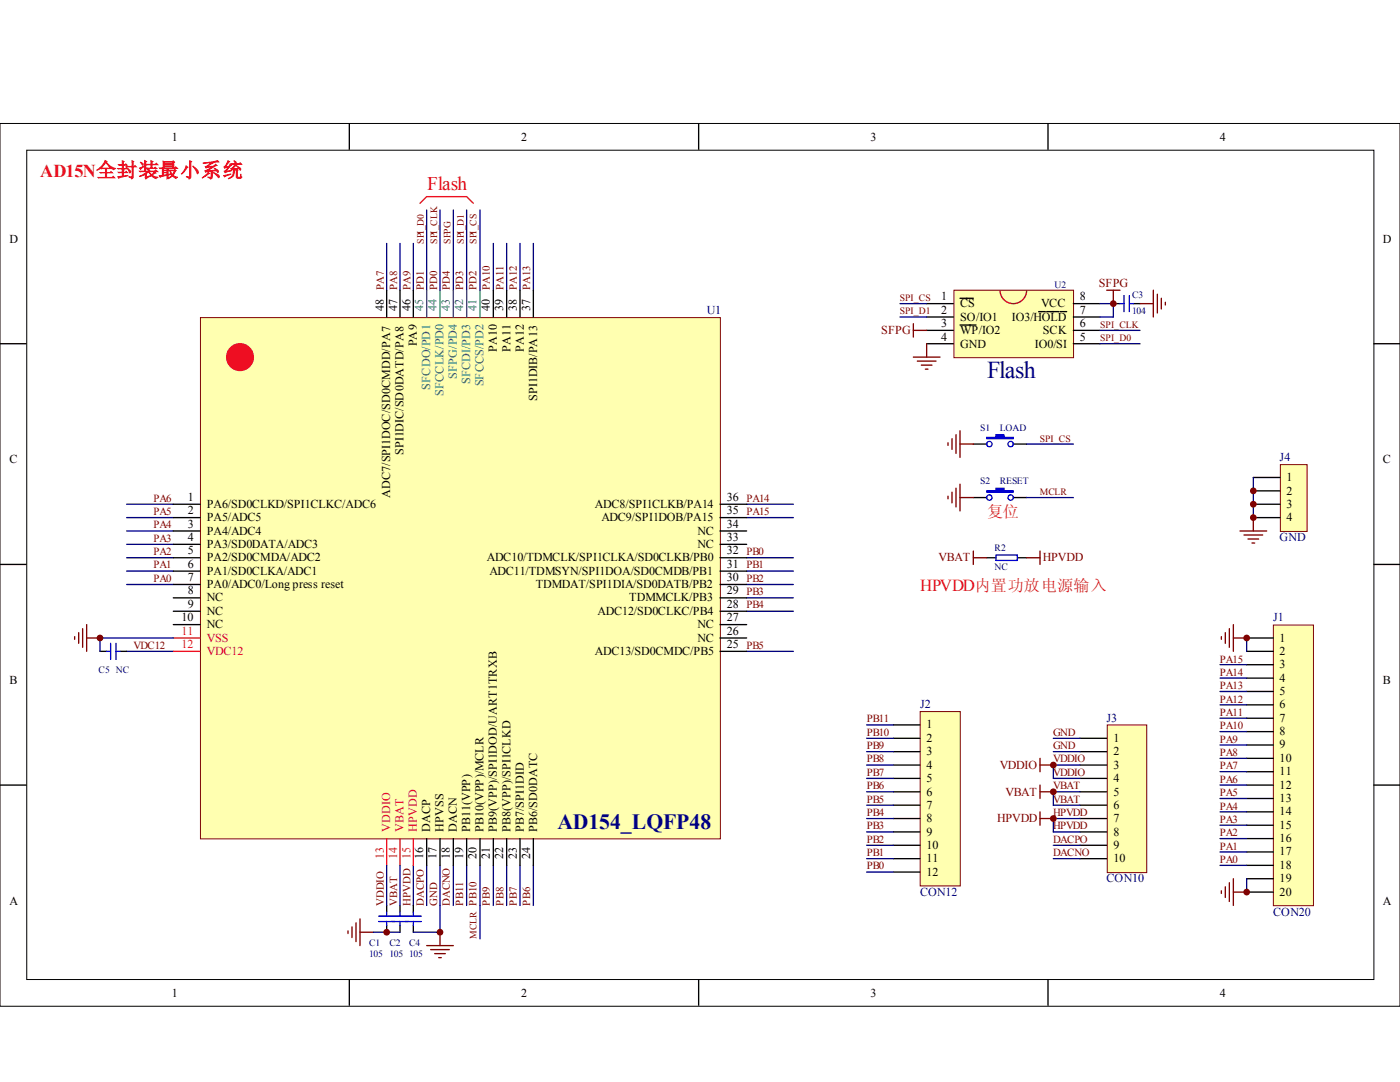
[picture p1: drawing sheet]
<svg xmlns="http://www.w3.org/2000/svg" width="279mm" height="216mm" viewBox="0 0 279 216" stroke-linecap="round" stroke-linejoin="round" font-family="sans-serif">
<path d="M0 24.6h279.4v176.2h-279.4zM5.3 30h268.9v165.5h-268.9z" fill="none" stroke="#000" stroke-width=".2"/>
<path d="M69.7 24.6v5.3M139.4 24.6v5.3M209.2 24.6v5.3M0 68.6h5.3M274.1 68.6h5.3M0 112.6h5.3M274.1 112.6h5.3M0 156.7h5.3M274.1 156.7h5.3M69.7 195.4v5.3M139.4 195.4v5.3M209.2 195.4v5.3" fill="none" stroke="#000" stroke-width=".27"/>
<path d="M85.2 41.9v16M87.8 41.9v16M90.5 41.9v16M93.1 41.9v16M95.8 41.9v16M93.1 172.7v8" fill="none" stroke="#000080" stroke-width=".27"/>
<path d="M190.5 58h23.7v13.4h-23.7z" fill="#ffffb0"/>
<path d="M190.4 57.9h23.8v13.5h-23.8z" fill="none" stroke="#800000" stroke-width=".2"/>
<g fill="none" stroke="#000" stroke-width=".27">
<path d="M191.6 59.5h2.6M184.9 60.6h5.4M184.9 63.3h5.4M184.9 65.9h5.4M184.9 68.6h5.4M191.6 64.9h3.2M207.3 62.2h1.3M208.9 62.2h2.4M211.5 62.2h1.4M214.2 60.6h5.3M214.2 63.3h5.3M214.2 65.9h5.3"/>
<path d="M214.2 68.6h5.3M222.2 60.6h1.3M226.2 60.6h1.3M194.2 88.6h2.7M194.2 99.3h2.7M202.2 88.6h2.7M202.2 99.3h2.7M77.2 180.7v1.3M77.2 184.7v1.3M79.8 180.7v1.3M79.8 184.7v1.3"/>
</g>
<path d="M199.6 57.9a2.66 2.66 0 0 0 2.6 2.7 2.66 2.66 0 0 0 2.7-2.7" fill="none" stroke="#bf0000" stroke-width=".27"/>
<g fill="none" stroke="#800000" stroke-width=".27">
<path d="M220.9 57.9h2.6M222.2 57.9v2.7M230.2 57.9v5.4M231 58.7v3.8M231.8 59.5v2.2M182.3 71.3h5.3M182.3 64.6v2.7M182.3 65.9h2.6M183.1 72.1h3.7M183.9 72.9h2.1M184.7 73.7h.5M184.9 68.6v2.7"/>
<path d="M227.5 60.6h2.7M232.6 60.3v.5M189.2 88.3v.6M190 87.5v2.2M190.8 86.7v3.8M191.6 85.9v5.4M191.6 88.6h2.6"/>
</g>
<path d="M179.6 60.6h5.3M179.6 63.3h5.3M219.5 65.9h8M219.5 68.6h8M219.5 60.6h2.7v2.7h-2.7M204.9 88.6h9.3M204.9 99.3h9.3" fill="none" stroke="#000080" stroke-width=".27"/>
<g fill="#00f" stroke="#00f" stroke-width=".27">
<path d="M196.9 87.3h1.9v-.6h1.6v.6h1.8v.2h-5.3z" fill-rule="evenodd"/>
<path d="M196.9 97.9h1.9v-.5h1.6v.5h1.8v.3h-5.3z" fill-rule="evenodd"/>
</g>
<g fill="none" stroke="#00f" stroke-width=".27">
<path d="M224.3 59v3.2M225.4 59v3.2M223.5 60.6h.8M225.4 60.6h.8M75.6 183.9h5.8M75.6 182.8h5.8M77.2 182v.8M77.2 183.9v.8M79.8 182v.8M79.8 183.9v.8"/>
<circle cx="197.4" cy="99.3" r=".54"/>
<circle cx="197.4" cy="88.6" r=".53"/>
<circle cx="201.7" cy="99.3" r=".54"/>
<circle cx="201.7" cy="88.6" r=".53"/>
</g>
<path d="M183.8 142.1h7.8v34.7h-7.8z" fill="#ffffb0"/>
<path d="M183.6 142h8v34.8h-8z" fill="none" stroke="#800000" stroke-width=".2"/>
<path d="M178.3 144.6h5.3M178.3 147.3h5.3M178.3 150h5.3M178.3 152.7h5.3M178.3 155.3h5.3M178.3 158h5.3M178.3 160.7h5.3M178.3 163.3h5.3M178.3 166h5.3M178.3 168.7h5.3M178.3 171.3h5.3M178.3 174h5.3" fill="none" stroke="#000" stroke-width=".27"/>
<path d="M221.1 144.8h7.8v29.3h-7.8z" fill="#ffffb0"/>
<path d="M221 144.7h7.9v29.4h-7.9z" fill="none" stroke="#800000" stroke-width=".2"/>
<path d="M215.5 147.3h5.4M215.5 150h5.4M215.5 152.7h5.4M215.5 155.3h5.4M215.5 158h5.4M215.5 160.7h5.4M215.5 163.3h5.4M215.5 166h5.4M215.5 168.7h5.4M215.5 171.3h5.4" fill="none" stroke="#000" stroke-width=".27"/>
<path d="M254.3 124.8h7.8v55.9h-7.8z" fill="#ffffb0"/>
<path d="M254.1 124.7h8v56h-8z" fill="none" stroke="#800000" stroke-width=".2"/>
<g fill="none" stroke="#000" stroke-width=".27">
<path d="M196.9 111.3h1.9M203 111.3h1.9M248.8 127.3h5.3M248.8 130h5.3M248.8 132.6h5.3M248.8 135.3h5.3M248.8 138h5.3M248.8 140.6h5.3M248.8 143.3h5.3M248.8 146h5.3M248.8 148.7h5.3M248.8 151.3h5.3"/>
<path d="M248.8 154h5.3M248.8 156.7h5.3M248.8 159.3h5.3M248.8 162h5.3M248.8 164.7h5.3M248.8 167.3h5.3M248.8 170h5.3M248.8 172.7h5.3M248.8 175.3h5.3M248.8 178h5.3"/>
</g>
<g fill="none" stroke="#000080" stroke-width=".27">
<path d="M243.5 132.6h5.3M243.5 135.3h5.3M243.5 138h5.3M210.2 147.3h5.3M210.2 150h5.3M215.5 152.7h-5.3v2.6h5.3M215.5 158h-5.3v2.7h5.3M243.5 140.6h5.3M243.5 143.3h5.3M243.5 146h5.3M243.5 148.7h5.3M243.5 151.3h5.3"/>
<path d="M243.5 154h5.3M210.2 168.7h5.3M210.2 171.3h5.3M215.5 163.3h-5.3v2.7h5.3M243.5 162h5.3M243.5 164.7h5.3M243.5 167.3h5.3M243.5 170h5.3M243.5 172.7h5.3"/>
</g>
<path d="M194.2 110v2.6M194.2 111.3h2.7M204.9 111.3h2.7M207.6 110v2.6M207.6 151.3v2.7M207.6 156.7v2.6M207.6 152.7h2.6M207.6 158h2.6M207.6 162v2.7M207.6 163.3h2.6" fill="none" stroke="#800000" stroke-width=".27"/>
<path d="M198.8 110.8h4.2v1h-4.2z" fill="none" stroke="#00f" stroke-width=".27"/>
<path d="M255.7 92.8h5.2v13.2h-5.2z" fill="#ffffb0"/>
<path d="M255.5 92.7h5.4v13.3h-5.4z" fill="none" stroke="#800000" stroke-width=".2"/>
<path d="M250.1 95.3h5.4M250.1 97.9h5.4M250.1 100.6h5.4M250.1 103.3h5.4M20 130h1.3M23.9 130h1.4M82.5 180.7v1.3M82.5 184.7v1.3" fill="none" stroke="#000" stroke-width=".27"/>
<g fill="none" stroke="#000080" stroke-width=".27">
<path d="M77.2 48.6v9.3M79.8 48.6v9.3M82.5 48.6v9.3M98.5 48.6v9.3M101.1 48.6v9.3M103.8 48.6v9.3M106.4 48.6v9.3M250.1 95.3v8M25.3 100.6h9.3M25.3 103.3h9.3M25.3 105.9h9.3M25.3 108.6h9.3"/>
<path d="M25.3 111.3h9.3M25.3 114h9.3M25.3 116.6h9.3M149 100.6h9.3M149 103.3h9.3M149 111.3h9.3M149 114h9.3M149 116.6h9.3M149 119.3h9.3M25.3 130h9.3M149 130h9.3M149 122h9.3"/>
<path d="M248.8 127.3v2.7M173 144.6h5.3M173 147.3h5.3M173 150h5.3M173 152.7h5.3M173 155.3h5.3M173 158h5.3M243.5 156.7h5.3M243.5 159.3h5.3M82.5 172.7v8M85.2 172.7v8M87.8 172.7v13.3h-5.3"/>
<path d="M90.5 172.7v8M95.8 172.7v14.6M98.5 172.7v8M101.1 172.7v8M103.8 172.7v8M106.4 172.7v8M173 160.7h5.3M173 163.3h5.3M173 166h5.3M173 168.7h5.3M173 171.3h5.3M173 174h5.3"/>
<path d="M248.8 175.3v2.7"/>
</g>
<g fill="none" stroke="#800000" stroke-width=".27">
<path d="M189.2 99v.5M190 98.2v2.1M190.8 97.4v3.7M191.6 96.6v5.3M191.6 99.3h2.6M247.5 105.9h5.3M248.3 106.8h3.7M249.1 107.6h2.1M249.9 108.4h.5M250.1 103.3v2.6M14.9 127v.6M15.7 126.2v2.2"/>
<path d="M16.5 125.4v3.8M17.3 127.3h2.7M17.3 124.6v5.4M243.7 127v.6M244.5 126.2v2.2M245.3 125.4v3.8M246.1 124.6v5.4M246.1 127.3h2.7M243.7 177.7v.6M244.5 176.9v2.2M245.3 176.1v3.8M246.1 175.3v5.4"/>
<path d="M246.1 178h2.7M85.2 188.7h5.3M85.9 189.5h3.8M86.7 190.3h2.2M87.5 191.1h.6M87.8 186v2.7"/>
</g>
<path d="M83.8 40.6l1.4-1.4h7.9l1.4 1.4" fill="none" stroke="#ee0e22" stroke-width=".27"/>
<path d="M21.3 130h.8M22.1 128.4v3.2M23.2 130h.7M23.2 128.4v3.2M80.9 183.9h3.2M80.9 182.8h3.2M82.5 182v.8M82.5 183.9v.8" fill="none" stroke="#00f" stroke-width=".27"/>
<path d="M40.1 63.5h103.7v103.9h-103.7z" fill="#ffffb0"/>
<path d="M40 63.4h103.8v104h-103.8z" fill="none" stroke="#800000" stroke-width=".2"/>
<g fill="none" stroke="#000" stroke-width=".27">
<path d="M77.2 57.9v5.4M79.8 57.9v5.4M82.5 57.9v5.4M98.5 57.9v5.4M101.1 57.9v5.4M103.8 57.9v5.4M106.4 57.9v5.4M34.6 116.6h5.3M34.6 114h5.3M34.6 111.3h5.3M34.6 108.6h5.3M34.6 105.9h5.3"/>
<path d="M34.6 103.3h5.3M34.6 100.6h5.3M34.6 119.3h5.3M143.7 116.6h5.3M143.7 114h5.3M143.7 111.3h5.3M143.7 108.6h5.3M143.7 105.9h5.3M143.7 103.3h5.3M143.7 100.6h5.3M143.7 119.3h5.3M34.6 122h5.3"/>
<path d="M34.6 124.6h5.3M143.7 122h5.3M143.7 130h5.3M143.7 124.6h5.3M143.7 127.3h5.3M85.2 167.3v5.4M87.8 167.3v5.4M90.5 167.3v5.4M93.1 167.3v5.4M95.8 167.3v5.4M98.5 167.3v5.4M101.1 167.3v5.4"/>
<path d="M103.8 167.3v5.4M106.4 167.3v5.4"/>
</g>
<path d="M85.2 57.9v5.4M87.8 57.9v5.4M90.5 57.9v5.4M93.1 57.9v5.4M95.8 57.9v5.4" fill="none" stroke="#008080" stroke-width=".27"/>
<path d="M34.6 130h5.3M34.6 127.3h5.3M77.2 167.3v5.4M79.8 167.3v5.4M82.5 167.3v5.4" fill="none" stroke="#ee0e22" stroke-width=".27"/>
<circle cx="47.9" cy="71.3" r="2.67" fill="#ee0e22" stroke="#ee0e22" stroke-width=".27"/>
<path d="M34.6 127.3h-14.6v2.7M77.2 172.7v8M79.8 172.7v8M74.5 186h5.3" fill="none" stroke="#000080" stroke-width=".27"/>
<path d="M69.5 185.7v.6M70.2 184.9v2.2M71 184.1v3.8M71.8 183.3v5.4M71.8 186h2.7" fill="none" stroke="#800000" stroke-width=".27"/>
<g fill="#800000" stroke="#800000" stroke-width=".27">
<circle cx="87.8" cy="186" r=".53"/>
<circle cx="20" cy="127.3" r=".53"/>
<circle cx="77.2" cy="186" r=".53"/>
<circle cx="222.2" cy="60.6" r=".54"/>
<circle cx="248.8" cy="127.3" r=".53"/>
<circle cx="248.8" cy="178" r=".53"/>
<circle cx="210.2" cy="152.7" r=".53"/>
<circle cx="210.2" cy="158" r=".54"/>
<circle cx="210.2" cy="163.3" r=".53"/>
<circle cx="250.1" cy="97.9" r=".54"/>
<circle cx="250.1" cy="100.6" r=".53"/>
<circle cx="250.1" cy="103.3" r=".53"/>
</g>
<text font-size="4.8" fill="#000080" x="197" y="75.4">Flash</text>
<text font-size="4.3" fill="#000080" x="111.2" y="165.4">AD154_LQFP48</text>
<text font-size="3.9" fill="#ee0e22" x="85.2" y="37.8">Flash</text>
<text font-size="3.6" fill="#ee0e22" x="8" y="35.3">AD15N全封装最小系统</text>
<text font-size="3.4" fill="#ee0e22" x="183.6" y="118">HPVDD内置功放电源输入</text>
<text font-size="3.2" fill="#ee0e22" x="197" y="103.2">复位</text>
<g font-size="2.4">
<text x="34.3" y="28.2">1</text>
<text x="104" y="28.2">2</text>
<text x="173.7" y="28.2">3</text>
<text x="243.4" y="28.2">4</text>
<text x="1.9" y="48.5">D</text>
<text x="276" y="48.5">D</text>
<text x="187.8" y="59.9">1</text>
<text x="215.5" y="59.9">8</text>
<text x="76.6" y="62" transform="rotate(-90 76.6 62)">48</text>
<text x="79.2" y="62" transform="rotate(-90 79.2 62)">47</text>
<text x="81.9" y="62" transform="rotate(-90 81.9 62)">46</text>
<text x="97.8" y="62" transform="rotate(-90 97.8 62)">40</text>
<text x="100.5" y="62" transform="rotate(-90 100.5 62)">39</text>
<text x="103.1" y="62" transform="rotate(-90 103.1 62)">38</text>
<text x="105.8" y="62" transform="rotate(-90 105.8 62)">37</text>
<text x="187.8" y="62.6">2</text>
<text x="187.8" y="65.3">3</text>
<text x="191.6" y="61.3">CS</text>
<text x="191.6" y="64">SO/IO1</text>
<text x="201.9" y="64">IO3/HOLD</text>
<text x="207.8" y="61.3">VCC</text>
<text x="215.5" y="65.3">6</text>
<text x="215.5" y="62.6">7</text>
<text x="83.2" y="69.1" transform="rotate(-90 83.2 69.1)">PA9</text>
<text x="99.2" y="70.2" transform="rotate(-90 99.2 70.2)">PA10</text>
<text x="101.8" y="70.2" transform="rotate(-90 101.8 70.2)">PA11</text>
<text x="104.5" y="70.2" transform="rotate(-90 104.5 70.2)">PA12</text>
<text x="187.8" y="67.9">4</text>
<text x="191.6" y="66.7">WP/IO2</text>
<text x="191.6" y="69.3">GND</text>
<text x="206.5" y="69.3">IO0/SI</text>
<text x="208.1" y="66.7">SCK</text>
<text x="215.5" y="67.9">5</text>
<text x="107.2" y="80" transform="rotate(-90 107.2 80)">SPI1DIB/PA13</text>
<text x="1.9" y="92.5">C</text>
<text x="80.5" y="90.8" transform="rotate(-90 80.5 90.8)">SPI1DIC/SD0DATD/PA8</text>
<text x="276" y="92.5">C</text>
<text x="37.5" y="100">1</text>
<text x="41.3" y="101.3">PA6/SD0CLKD/SPI1CLKC/ADC6</text>
<text x="77.8" y="99.3" transform="rotate(-90 77.8 99.3)">ADC7/SPI1DOC/SD0CMDD/PA7</text>
<text x="118.7" y="101.3">ADC8/SPI1CLKB/PA14</text>
<text x="145" y="100">36</text>
<text x="256.8" y="96">1</text>
<text x="256.8" y="98.7">2</text>
<text x="256.8" y="101.3">3</text>
<text x="37.5" y="108">4</text>
<text x="37.5" y="105.3">3</text>
<text x="37.5" y="102.6">2</text>
<text x="41.3" y="106.7">PA4/ADC4</text>
<text x="41.3" y="104">PA5/ADC5</text>
<text x="120" y="104">ADC9/SPI1DOB/PA15</text>
<text x="139.2" y="106.7">NC</text>
<text x="145" y="102.6">35</text>
<text x="145" y="108">33</text>
<text x="145" y="105.3">34</text>
<text x="256.8" y="104">4</text>
<text x="37.5" y="113.3">6</text>
<text x="37.5" y="110.6">5</text>
<text x="41.3" y="112">PA2/SD0CMDA/ADC2</text>
<text x="41.3" y="109.3">PA3/SD0DATA/ADC3</text>
<text x="97.1" y="112">ADC10/TDMCLK/SPI1CLKA/SD0CLKB/PB0</text>
<text x="139.2" y="109.3">NC</text>
<text x="145" y="110.6">32</text>
<text x="145" y="113.3">31</text>
<text x="37.5" y="116">7</text>
<text x="37.5" y="118.6">8</text>
<text x="41.3" y="117.4">PA0/ADC0/Long press reset</text>
<text x="41.3" y="114.7">PA1/SD0CLKA/ADC1</text>
<text x="97.7" y="114.7">ADC11/TDMSYN/SPI1DOA/SD0CMDB/PB1</text>
<text x="106.9" y="117.4">TDMDAT/SPI1DIA/SD0DATB/PB2</text>
<text x="145" y="116">30</text>
<text x="145" y="118.6">29</text>
<text x="36.2" y="124">10</text>
<text x="37.5" y="121.3">9</text>
<text x="41.3" y="120">NC</text>
<text x="41.3" y="122.7">NC</text>
<text x="41.3" y="125.4">NC</text>
<text x="119.2" y="122.7">ADC12/SD0CLKC/PB4</text>
<text x="125.6" y="120">TDMMCLK/PB3</text>
<text x="139.2" y="125.4">NC</text>
<text x="145" y="121.3">28</text>
<text x="145" y="124">27</text>
<text x="118.7" y="130.7">ADC13/SD0CMDC/PB5</text>
<text x="139.2" y="128">NC</text>
<text x="145" y="129.3">25</text>
<text x="145" y="126.6">26</text>
<text x="255.4" y="128">1</text>
<text x="255.4" y="130.7">2</text>
<text x="1.9" y="136.5">B</text>
<text x="255.4" y="133.4">3</text>
<text x="255.4" y="136">4</text>
<text x="276" y="136.5">B</text>
<text x="255.4" y="138.7">5</text>
<text x="255.4" y="141.4">6</text>
<text x="184.9" y="145.3">1</text>
<text x="184.9" y="148.1">2</text>
<text x="222.2" y="148.1">1</text>
<text x="255.4" y="144">7</text>
<text x="255.4" y="146.7">8</text>
<text x="255.4" y="149.4">9</text>
<text x="184.9" y="150.8">3</text>
<text x="184.9" y="153.4">4</text>
<text x="222.2" y="150.8">2</text>
<text x="222.2" y="153.4">3</text>
<text x="255.4" y="152">10</text>
<text x="255.4" y="154.7">11</text>
<text x="184.9" y="156.1">5</text>
<text x="184.9" y="158.8">6</text>
<text x="184.9" y="161.4">7</text>
<text x="222.2" y="156.1">4</text>
<text x="222.2" y="158.8">5</text>
<text x="222.2" y="161.4">6</text>
<text x="255.4" y="157.4">12</text>
<text x="255.4" y="160">13</text>
<text x="85.8" y="166" transform="rotate(-90 85.8 166)">DACP</text>
<text x="88.5" y="166" transform="rotate(-90 88.5 166)">HPVSS</text>
<text x="91.2" y="166" transform="rotate(-90 91.2 166)">DACN</text>
<text x="93.8" y="166" transform="rotate(-90 93.8 166)">PB11(VPP)</text>
<text x="96.5" y="166" transform="rotate(-90 96.5 166)">PB10(VPP)/MCLR</text>
<text x="99.2" y="166" transform="rotate(-90 99.2 166)">PB9(VPP)/SPI1DOD/UART1TRXB</text>
<text x="101.8" y="166" transform="rotate(-90 101.8 166)">PB8(VPP)/SPI1CLKD</text>
<text x="104.5" y="166" transform="rotate(-90 104.5 166)">PB7/SPI1DID</text>
<text x="107.2" y="166" transform="rotate(-90 107.2 166)">PB6/SD0DATC</text>
<text x="184.9" y="164.1">8</text>
<text x="184.9" y="166.8">9</text>
<text x="222.2" y="164.1">7</text>
<text x="222.2" y="166.8">8</text>
<text x="255.4" y="162.7">14</text>
<text x="255.4" y="165.4">15</text>
<text x="84.5" y="171.3" transform="rotate(-90 84.5 171.3)">16</text>
<text x="87.1" y="171.3" transform="rotate(-90 87.1 171.3)">17</text>
<text x="89.8" y="171.3" transform="rotate(-90 89.8 171.3)">18</text>
<text x="92.5" y="171.3" transform="rotate(-90 92.5 171.3)">19</text>
<text x="95.1" y="171.3" transform="rotate(-90 95.1 171.3)">20</text>
<text x="97.8" y="171.3" transform="rotate(-90 97.8 171.3)">21</text>
<text x="100.5" y="171.3" transform="rotate(-90 100.5 171.3)">22</text>
<text x="103.1" y="171.3" transform="rotate(-90 103.1 171.3)">23</text>
<text x="105.8" y="171.3" transform="rotate(-90 105.8 171.3)">24</text>
<text x="184.9" y="169.4">10</text>
<text x="184.9" y="172.1">11</text>
<text x="222.2" y="169.4">9</text>
<text x="222.2" y="172.1">10</text>
<text x="255.4" y="168">16</text>
<text x="255.4" y="170.7">17</text>
<text x="255.4" y="173.4">18</text>
<text x="184.9" y="174.8">12</text>
<text x="255.4" y="176">19</text>
<text x="255.4" y="178.7">20</text>
<text x="1.9" y="180.6">A</text>
<text x="276" y="180.6">A</text>
<text x="34.3" y="199">1</text>
<text x="104" y="199">2</text>
<text x="173.7" y="199">3</text>
<text x="243.4" y="199">4</text>
</g>
<g font-size="2.4" fill="#800000">
<text x="219.3" y="57.3">SFPG</text>
<text x="175.9" y="66.7">SFPG</text>
<text x="187.3" y="112">VBAT</text>
<text x="208.1" y="112">HPVDD</text>
<text x="199.5" y="153.4">VDDIO</text>
<text x="200.6" y="158.8">VBAT</text>
<text x="199" y="164.1">HPVDD</text>
</g>
<g font-size="2.4" fill="#008080">
<text x="84.5" y="62" transform="rotate(-90 84.5 62)">45</text>
<text x="87.1" y="62" transform="rotate(-90 87.1 62)">44</text>
<text x="89.8" y="62" transform="rotate(-90 89.8 62)">43</text>
<text x="92.5" y="62" transform="rotate(-90 92.5 62)">42</text>
<text x="95.1" y="62" transform="rotate(-90 95.1 62)">41</text>
<text x="85.8" y="77.7" transform="rotate(-90 85.8 77.7)">SFCDO/PD1</text>
<text x="91.2" y="75.6" transform="rotate(-90 91.2 75.6)">SFPG/PD4</text>
<text x="93.8" y="76.6" transform="rotate(-90 93.8 76.6)">SFCDI/PD3</text>
<text x="96.5" y="77.1" transform="rotate(-90 96.5 77.1)">SFCCS/PD2</text>
<text x="88.5" y="79" transform="rotate(-90 88.5 79)">SFCCLK/PD0</text>
</g>
<g font-size="2.4" fill="#000080">
<text x="141.1" y="62.6">U1</text>
<text x="255.4" y="92">J4</text>
<text x="255.4" y="108">GND</text>
<text x="254.1" y="124">J1</text>
<text x="183.6" y="141.4">J2</text>
<text x="220.8" y="144">J3</text>
<text x="183.6" y="178.7">CON12</text>
<text x="220.8" y="176">CON10</text>
<text x="254.1" y="182.8">CON20</text>
</g>
<g font-size="2.4" fill="#ee0e22">
<text x="36.2" y="129.3">12</text>
<text x="36.2" y="126.6">11</text>
<text x="41.3" y="130.7">VDC12</text>
<text x="41.3" y="128">VSS</text>
<text x="77.8" y="166" transform="rotate(-90 77.8 166)">VDDIO</text>
<text x="80.5" y="166" transform="rotate(-90 80.5 166)">VBAT</text>
<text x="83.2" y="166" transform="rotate(-90 83.2 166)">HPVDD</text>
<text x="76.6" y="171.3" transform="rotate(-90 76.6 171.3)">13</text>
<text x="79.2" y="171.3" transform="rotate(-90 79.2 171.3)">14</text>
<text x="81.9" y="171.3" transform="rotate(-90 81.9 171.3)">15</text>
</g>
<g font-size="2.2" fill="#800000">
<text x="76.6" y="57.9" transform="rotate(-90 76.6 57.9)">PA7</text>
<text x="79.2" y="57.9" transform="rotate(-90 79.2 57.9)">PA8</text>
<text x="81.9" y="57.9" transform="rotate(-90 81.9 57.9)">PA9</text>
<text x="84.6" y="57.9" transform="rotate(-90 84.6 57.9)">PD1</text>
<text x="87.2" y="57.9" transform="rotate(-90 87.2 57.9)">PD0</text>
<text x="89.8" y="57.9" transform="rotate(-90 89.8 57.9)">PD4</text>
<text x="92.5" y="57.9" transform="rotate(-90 92.5 57.9)">PD3</text>
<text x="95.1" y="57.9" transform="rotate(-90 95.1 57.9)">PD2</text>
<text x="97.8" y="57.9" transform="rotate(-90 97.8 57.9)">PA10</text>
<text x="100.5" y="57.9" transform="rotate(-90 100.5 57.9)">PA11</text>
<text x="103.1" y="57.9" transform="rotate(-90 103.1 57.9)">PA12</text>
<text x="105.8" y="57.9" transform="rotate(-90 105.8 57.9)">PA13</text>
<text x="30.6" y="100.1">PA6</text>
<text x="149" y="100.1">PA14</text>
<text x="30.6" y="105.4">PA4</text>
<text x="30.6" y="102.7">PA5</text>
<text x="149" y="102.7">PA15</text>
<text x="30.6" y="110.7">PA2</text>
<text x="30.6" y="108.1">PA3</text>
<text x="30.6" y="113.4">PA1</text>
<text x="149" y="110.7">PB0</text>
<text x="149" y="113.4">PB1</text>
<text x="30.6" y="116.1">PA0</text>
<text x="149" y="116.1">PB2</text>
<text x="149" y="118.7">PB3</text>
<text x="149" y="121.4">PB4</text>
<text x="26.7" y="129.5">VDC12</text>
<text x="149" y="129.5">PB5</text>
<text x="243.5" y="132.2">PA15</text>
<text x="243.5" y="134.9">PA14</text>
<text x="243.5" y="137.5">PA13</text>
<text x="243.5" y="142.9">PA11</text>
<text x="243.5" y="140.2">PA12</text>
<text x="173" y="149.5">PB9</text>
<text x="173" y="146.8">PB10</text>
<text x="173" y="144.1">PB11</text>
<text x="210.2" y="149.5">GND</text>
<text x="210.2" y="146.8">GND</text>
<text x="243.5" y="148.2">PA9</text>
<text x="243.5" y="145.5">PA10</text>
<text x="173" y="154.8">PB7</text>
<text x="173" y="152.1">PB8</text>
<text x="210.2" y="152.1">VDDIO</text>
<text x="210.2" y="154.8">VDDIO</text>
<text x="243.5" y="153.5">PA7</text>
<text x="243.5" y="150.9">PA8</text>
<text x="173" y="160.1">PB5</text>
<text x="173" y="157.5">PB6</text>
<text x="210.2" y="157.5">VBAT</text>
<text x="210.2" y="160.1">VBAT</text>
<text x="243.5" y="161.5">PA4</text>
<text x="243.5" y="158.9">PA5</text>
<text x="243.5" y="156.2">PA6</text>
<text x="173" y="165.5">PB3</text>
<text x="173" y="162.8">PB4</text>
<text x="210.2" y="162.8">HPVDD</text>
<text x="210.2" y="165.5">HPVDD</text>
<text x="243.5" y="166.9">PA2</text>
<text x="243.5" y="164.2">PA3</text>
<text x="173" y="173.5">PB0</text>
<text x="173" y="170.8">PB1</text>
<text x="173" y="168.1">PB2</text>
<text x="210.2" y="168.1">DACPO</text>
<text x="210.2" y="170.8">DACNO</text>
<text x="243.5" y="172.2">PA0</text>
<text x="243.5" y="169.5">PA1</text>
<text x="76.6" y="180.7" transform="rotate(-90 76.6 180.7)">VDDIO</text>
<text x="79.2" y="180.7" transform="rotate(-90 79.2 180.7)">VBAT</text>
<text x="81.9" y="180.7" transform="rotate(-90 81.9 180.7)">HPVDD</text>
<text x="84.6" y="180.7" transform="rotate(-90 84.6 180.7)">DACPO</text>
<text x="87.2" y="180.7" transform="rotate(-90 87.2 180.7)">GND</text>
<text x="89.8" y="180.7" transform="rotate(-90 89.8 180.7)">DACNO</text>
<text x="92.5" y="180.7" transform="rotate(-90 92.5 180.7)">PB11</text>
<text x="97.8" y="180.7" transform="rotate(-90 97.8 180.7)">PB9</text>
<text x="100.5" y="180.7" transform="rotate(-90 100.5 180.7)">PB8</text>
<text x="103.1" y="180.7" transform="rotate(-90 103.1 180.7)">PB7</text>
<text x="105.8" y="180.7" transform="rotate(-90 105.8 180.7)">PB6</text>
</g>
<g font-size="1.9" fill="#800000">
<text x="84.6" y="48.6" transform="rotate(-90 84.6 48.6)">SPI_D0</text>
<text x="87.3" y="48.6" transform="rotate(-90 87.3 48.6)">SPI_CLK</text>
<text x="89.9" y="48.6" transform="rotate(-90 89.9 48.6)">SFPG</text>
<text x="92.6" y="48.6" transform="rotate(-90 92.6 48.6)">SPI_D1</text>
<text x="95.1" y="48.6" transform="rotate(-90 95.1 48.6)">SPI_CS</text>
<text x="179.6" y="60.1">SPI_CS</text>
<text x="179.6" y="62.7">SPI_D1</text>
<text x="219.6" y="65.4">SPI_CLK</text>
<text x="219.6" y="68.1">SPI_D0</text>
<text x="207.5" y="88.1">SPI_CS</text>
<text x="207.5" y="98.8">MCLR</text>
<text x="95.1" y="187.3" transform="rotate(-90 95.1 187.3)">MCLR PB10</text>
</g>
<g font-size="1.9" fill="#000080">
<text x="210.4" y="57.4">U2</text>
<text x="225.9" y="59.6">C3</text>
<text x="225.9" y="62.7">104</text>
<text x="195.6" y="86">S1</text>
<text x="199.5" y="86">LOAD</text>
<text x="195.6" y="96.6">S2</text>
<text x="199.5" y="96.6">RESET</text>
<text x="198.5" y="110">R2</text>
<text x="198.5" y="113.8">NC</text>
<text x="19.7" y="134.2">C5 NC</text>
<text x="73.7" y="188.7">C1</text>
<text x="73.7" y="190.9">105</text>
<text x="77.7" y="188.7">C2</text>
<text x="77.7" y="190.9">105</text>
<text x="81.7" y="188.7">C4</text>
<text x="81.7" y="190.9">105</text>
</g>
</svg>
